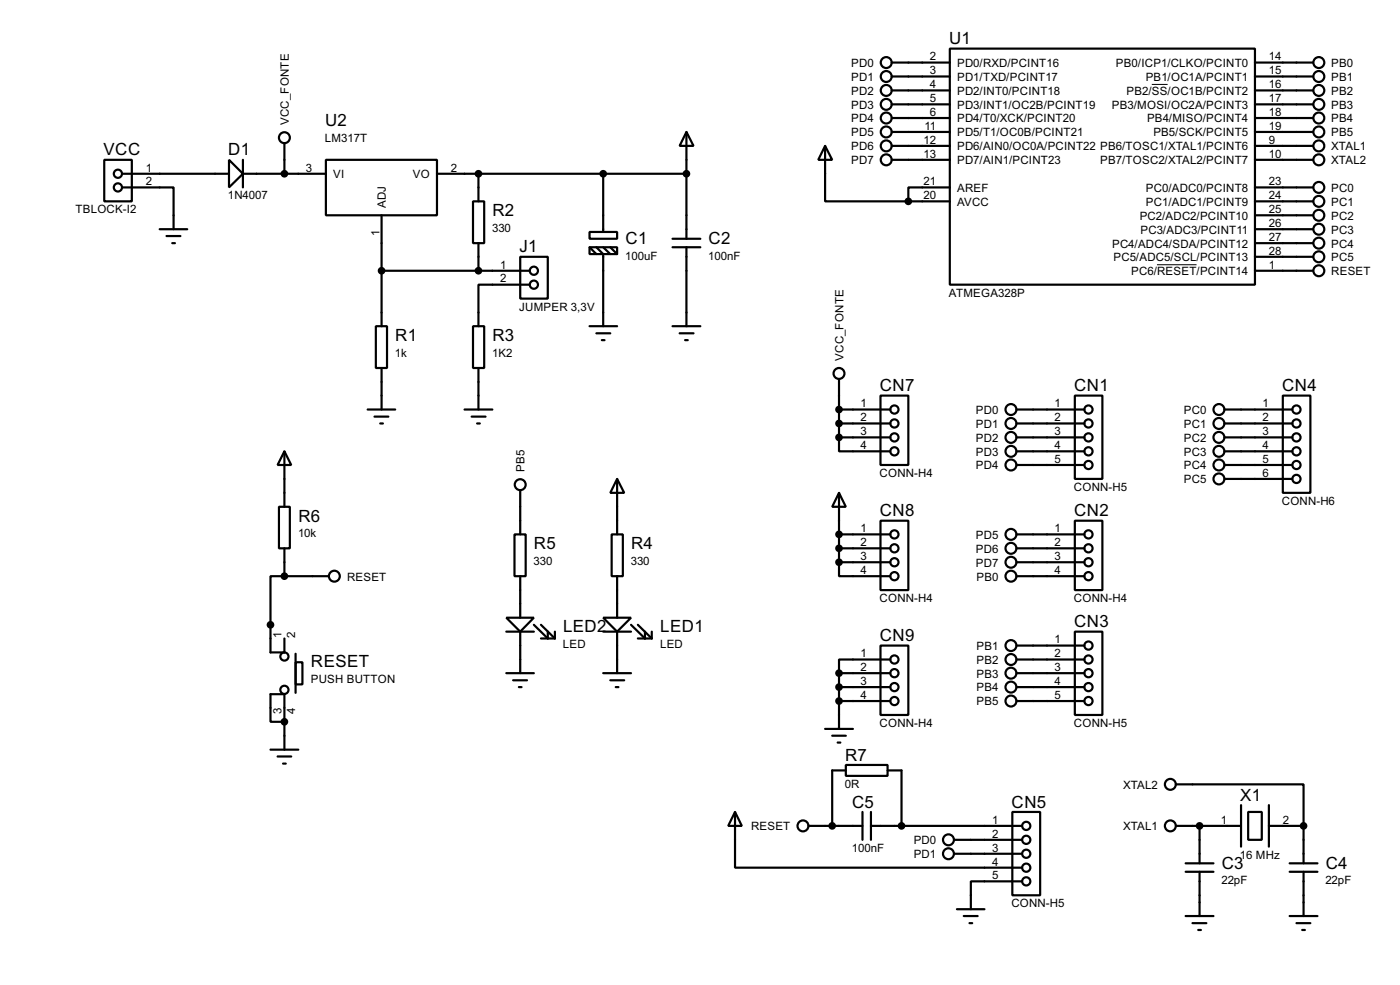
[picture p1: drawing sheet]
<svg xmlns="http://www.w3.org/2000/svg" width="256mm" height="180mm" viewBox="0 0 256 180" stroke-linecap="round" stroke-linejoin="round" font-family="sans-serif">
<g fill="none" stroke="#000" stroke-width=".4">
<path d="M163.4 11.5h10.6M163.4 14h10.6M163.4 16.6h10.6M163.4 19.1h10.6M174 8.9h55.9v43.2h-55.9zM229.9 11.5h10.7M229.9 14h10.7M229.9 16.6h10.7M229.9 19.1h10.7M19.1 29.3h5.1v7.6h-5.1zM22.4 34.3h9.4v7.7M22.4 31.8h19.6"/>
<path d="M42 29.3l2.5 2.5-2.5 2.5zM44.5 31.8h15.2M44.5 29.3v5M52.1 26.2v5.6M59.7 29.3h20.4v10.1h-20.4zM69.9 39.4v20.3M80.1 31.8h45.7M86.7 36.9h2v7.6h-2zM87.7 31.8v5.1M110.5 31.8v10.7M125.8 24.2l1.3 2.5h-2.6zM125.8 24.2v19.5"/>
<path d="M151.2 26.7l1.3 2.6h-2.6zM151.2 26.7v10.2h15.2M163.4 21.6h10.6M163.4 24.2h10.6M163.4 26.7h10.6M163.4 29.3h10.6M166.4 36.9h7.6M174 34.3h-7.6v2.6M229.9 21.6h10.7M229.9 24.2h10.7M229.9 26.7h10.7M229.9 29.3h10.7"/>
<path d="M229.9 34.3h10.7M229.9 36.9h10.7M229.9 39.4h10.7M29.3 42h5M30.5 43.2h2.6M31.6 44.5h.5M68.9 59.7h2v7.7h-2zM69.9 49.6h27.2M86.7 59.7h2v7.7h-2zM87.7 44.5v5.1M95.3 47h5.1v7.7h-5.1zM97.1 52.1h-9.4v7.6"/>
<path d="M108 42.5h5.1v1.2h-5.1zM108 45.3h5.1v1.2h-5.1zM108 45.3l1.3 1.2M108 59.7h5.1M109.3 45.3l1.2 1.2v13.2M110.5 45.3l1.3 1.2M111.8 45.3l1.3 1.2M123.2 45.3h5.1M123.2 43.7h5.1M123.2 59.7h5.1M125.8 45.3v14.4M229.9 42h10.7"/>
<path d="M229.9 44.5h10.7M229.9 47h10.7M229.9 49.6h10.7M67.4 75h5M68.6 76.3h2.6M69.7 77.5h.5M69.9 67.4v7.6M85.1 75h5.1M86.4 76.3h2.6M87.4 77.5h.5M87.7 67.4v7.6M109.3 61h2.5"/>
<path d="M110.3 62.3h.5M124.5 61h2.6M125.5 62.3h.5M153.7 75h9.4M153.7 77.5h9.4M153.7 69.4v10.7M161.3 72.4h5.1v12.7h-5.1zM186.2 75h12.5M186.2 77.5h12.5M196.9 72.4h5.1v15.3h-5.1zM224.3 75h12.5M224.3 77.5h12.5"/>
<path d="M235 72.4h5.1v17.8h-5.1zM51.1 92.8h2v7.6h-2zM52.1 82.6l1.3 2.5h-2.5zM52.1 82.6v10.2M94.3 97.8h2v7.7h-2zM95.3 89.7v8.1M112.1 97.8h2v7.7h-2zM113.1 87.7l1.3 2.5h-2.6zM113.1 87.7v10.1M153.7 90.2l1.3 2.6h-2.5zM153.7 80.1v2.5h9.4M153.7 80.1h9.4"/>
<path d="M153.7 97.8h9.4M153.7 90.2v12.7M161.3 95.3h5.1v12.7h-5.1zM186.2 80.1h12.5M186.2 82.6h12.5M186.2 85.1h12.5M186.2 97.8h12.5M196.9 95.3h5.1v12.7h-5.1zM224.3 80.1h12.5M224.3 82.6h12.5M224.3 85.1h12.5M224.3 87.7h12.5"/>
<path d="M52.1 105.5h-2.5v13.9h2.5v-2.5M52.1 105.5h8.2M52.1 100.4v5.1M54.2 119.7v7.1M92.8 113.1h5l-2.5 2.5zM92.8 115.6h5M95.3 105.5v7.6M95.3 115.6v7.6M97.8 114.4l2.6 2.5v-1.3M99.1 116.9h2.6M99.1 114.4l2.6 2.5M101.7 115.6v1.3"/>
<path d="M110.5 113.1h5.1l-2.5 2.5zM110.5 115.6h5.1M113.1 105.5v7.6M113.1 115.6v7.6M115.6 114.4l2.6 2.5v-1.3M116.9 114.4l2.5 2.5M116.9 116.9h2.5M119.4 115.6v1.3M153.7 102.9v2.6h9.4M153.7 100.4h9.4M153.7 102.9h9.4M161.3 118.2h5.1v12.7h-5.1z"/>
<path d="M186.2 100.4h12.5M186.2 102.9h12.5M186.2 105.5h12.5M186.2 118.2h12.5M196.9 115.6h5.1v15.3h-5.1zM49.6 137.2h5.1M50.9 138.5h2.5M51.9 139.8h.5M52.1 132.1h-2.5v-5h2.5v10.1M54.2 121.2h1.2v4.1h-1.2zM92.8 123.2h5M94 124.5h2.6"/>
<path d="M95.1 125.8h.5M110.5 123.2h5.1M111.8 124.5h2.6M112.8 125.8h.5M151.2 133.4h5.1M152.5 134.7h2.5M153.5 135.9h.5M153.7 123.2h9.4M153.7 125.8h9.4M153.7 128.3h9.4M153.7 123.2v10.2M163.1 120.7h-9.4v2.5"/>
<path d="M186.2 120.7h12.5M186.2 123.2h12.5M186.2 125.8h12.5M186.2 128.3h12.5M134.7 148.6l1.2 2.6h-2.5zM134.7 148.6v10.2h52.6M148.1 151.2h9.9M155 140h7.6v2h-7.6zM155 141h-2.5v10.2M158 148.6v5.1M159.6 151.2h27.7M159.6 148.6v5.1"/>
<path d="M162.6 141h2.6v10.2M174.8 153.7h12.5M174.8 156.3h12.5M185.5 148.6h5.1v15.3h-5.1zM215.4 143.6h23.4v7.6M215.4 151.2h12M217.2 159.6h5.1M217.2 158h5.1M219.8 151.2v6.8M219.8 159.6v8.1M227.4 147.4v7.6M228.7 148.6h2.5v5.1h-2.5z"/>
<path d="M232.5 151.2h6.3M232.5 147.4v7.6M236.3 159.6h5.1M236.3 158h5.1M238.8 151.2v6.8M238.8 159.6v8.1M175.3 166.4h5.1M176.6 167.7h2.5M177.6 169h.5M187.3 161.3h-9.4v5.1M217.2 167.7h5.1M218.5 169h2.5"/>
<path d="M219.5 170.2h.5M236.3 167.7h5.1M237.5 169h2.6M238.6 170.2h.5"/>
<circle cx="162.3" cy="11.5" r="1"/>
<circle cx="162.3" cy="19.1" r="1"/>
<circle cx="162.3" cy="16.6" r="1"/>
<circle cx="162.3" cy="14" r="1"/>
<circle cx="241.6" cy="11.5" r="1"/>
<circle cx="241.6" cy="19.1" r="1"/>
<circle cx="241.6" cy="14" r="1"/>
<circle cx="241.6" cy="16.6" r="1"/>
<circle cx="21.6" cy="31.8" r=".75"/>
<circle cx="21.6" cy="34.3" r=".75"/>
<circle cx="52.1" cy="25.2" r="1"/>
<circle cx="162.3" cy="26.7" r="1"/>
<circle cx="162.3" cy="29.3" r="1"/>
<circle cx="162.3" cy="24.2" r="1"/>
<circle cx="162.3" cy="21.6" r="1"/>
<circle cx="241.6" cy="34.3" r="1"/>
<circle cx="241.6" cy="36.9" r="1"/>
<circle cx="241.6" cy="39.4" r="1"/>
<circle cx="241.6" cy="29.3" r="1"/>
<circle cx="241.6" cy="26.7" r="1"/>
<circle cx="241.6" cy="24.2" r="1"/>
<circle cx="241.6" cy="21.6" r="1"/>
<circle cx="97.8" cy="52.1" r=".75"/>
<circle cx="97.8" cy="49.6" r=".75"/>
<circle cx="241.6" cy="47" r="1"/>
<circle cx="241.6" cy="49.6" r="1"/>
<circle cx="241.6" cy="44.5" r="1"/>
<circle cx="241.6" cy="42" r="1"/>
<circle cx="153.7" cy="68.4" r="1"/>
<circle cx="163.8" cy="77.5" r=".75"/>
<circle cx="163.8" cy="75" r=".75"/>
<circle cx="185.2" cy="75" r="1"/>
<circle cx="185.2" cy="77.5" r="1"/>
<circle cx="199.4" cy="77.5" r=".75"/>
<circle cx="199.4" cy="75" r=".75"/>
<circle cx="223.3" cy="77.5" r="1"/>
<circle cx="223.3" cy="75" r="1"/>
<circle cx="237.5" cy="77.5" r=".75"/>
<circle cx="237.5" cy="75" r=".75"/>
<circle cx="95.3" cy="88.7" r="1"/>
<circle cx="163.8" cy="82.6" r=".75"/>
<circle cx="163.8" cy="80.1" r=".75"/>
<circle cx="163.8" cy="97.8" r=".75"/>
<circle cx="185.2" cy="80.1" r="1"/>
<circle cx="185.2" cy="82.6" r="1"/>
<circle cx="185.2" cy="85.1" r="1"/>
<circle cx="185.2" cy="97.8" r="1"/>
<circle cx="199.4" cy="80.1" r=".75"/>
<circle cx="199.4" cy="97.8" r=".75"/>
<circle cx="199.4" cy="82.6" r=".75"/>
<circle cx="199.4" cy="85.1" r=".75"/>
<circle cx="223.3" cy="80.1" r="1"/>
<circle cx="223.3" cy="87.7" r="1"/>
<circle cx="223.3" cy="85.1" r="1"/>
<circle cx="223.3" cy="82.6" r="1"/>
<circle cx="237.5" cy="80.1" r=".75"/>
<circle cx="237.5" cy="82.6" r=".75"/>
<circle cx="237.5" cy="85.1" r=".75"/>
<circle cx="237.5" cy="87.7" r=".75"/>
<circle cx="61.2" cy="105.5" r="1"/>
<circle cx="163.8" cy="100.4" r=".75"/>
<circle cx="163.8" cy="102.9" r=".75"/>
<circle cx="163.8" cy="105.5" r=".75"/>
<circle cx="185.2" cy="118.2" r="1"/>
<circle cx="185.2" cy="100.4" r="1"/>
<circle cx="185.2" cy="105.5" r="1"/>
<circle cx="185.2" cy="102.9" r="1"/>
<circle cx="199.4" cy="100.4" r=".75"/>
<circle cx="199.4" cy="105.5" r=".75"/>
<circle cx="199.4" cy="102.9" r=".75"/>
<circle cx="199.4" cy="118.2" r=".75"/>
<circle cx="52.1" cy="126.3" r=".75"/>
<circle cx="52.1" cy="120.2" r=".75"/>
<circle cx="163.8" cy="128.3" r=".75"/>
<circle cx="163.8" cy="120.7" r=".75"/>
<circle cx="163.8" cy="125.8" r=".75"/>
<circle cx="163.8" cy="123.2" r=".75"/>
<circle cx="185.2" cy="125.8" r="1"/>
<circle cx="185.2" cy="120.7" r="1"/>
<circle cx="185.2" cy="123.2" r="1"/>
<circle cx="185.2" cy="128.3" r="1"/>
<circle cx="199.4" cy="123.2" r=".75"/>
<circle cx="199.4" cy="125.8" r=".75"/>
<circle cx="199.4" cy="120.7" r=".75"/>
<circle cx="199.4" cy="128.3" r=".75"/>
<circle cx="147.1" cy="151.2" r="1"/>
<circle cx="173.7" cy="153.7" r="1"/>
<circle cx="173.7" cy="156.3" r="1"/>
<circle cx="188" cy="158.8" r=".75"/>
<circle cx="188" cy="153.7" r=".75"/>
<circle cx="188" cy="151.2" r=".75"/>
<circle cx="188" cy="156.3" r=".75"/>
<circle cx="214.4" cy="151.2" r="1"/>
<circle cx="214.4" cy="143.6" r="1"/>
<circle cx="188" cy="161.3" r=".75"/>
</g>
<path d="M211 15.5h2.9M212 48.5h7.2" fill="none" stroke="#000" stroke-width=".18"/>
<g fill="#000" stroke="#000" stroke-width=".4">
<circle cx="52.1" cy="31.8" r=".5"/>
<circle cx="87.6" cy="31.8" r=".5"/>
<circle cx="110.5" cy="31.8" r=".5"/>
<circle cx="125.7" cy="31.8" r=".5"/>
<circle cx="166.4" cy="36.9" r=".5"/>
<circle cx="69.9" cy="49.6" r=".5"/>
<circle cx="87.6" cy="49.6" r=".5"/>
<circle cx="153.7" cy="77.5" r=".5"/>
<circle cx="153.7" cy="75" r=".5"/>
<circle cx="153.7" cy="97.8" r=".5"/>
<circle cx="153.7" cy="80.1" r=".5"/>
<circle cx="49.5" cy="114.4" r=".5"/>
<circle cx="52.1" cy="105.5" r=".5"/>
<circle cx="153.7" cy="102.9" r=".5"/>
<circle cx="153.7" cy="100.4" r=".5"/>
<circle cx="52.1" cy="132.1" r=".5"/>
<circle cx="153.7" cy="123.2" r=".5"/>
<circle cx="153.7" cy="128.3" r=".5"/>
<circle cx="153.7" cy="125.8" r=".5"/>
<circle cx="152.4" cy="151.2" r=".5"/>
<circle cx="165.1" cy="151.2" r=".5"/>
<circle cx="219.7" cy="151.2" r=".5"/>
<circle cx="238.8" cy="151.2" r=".5"/>
</g>
<g font-size="3.5">
<text x="173.9" y="8.1">U1</text>
<text x="59.6" y="23.1">U2</text>
<text x="19" y="28.5">VCC</text>
<text x="41.8" y="28.5">D1</text>
<text x="90.2" y="39.5">R2</text>
<text x="95.2" y="46.2">J1</text>
<text x="114.6" y="44.6">C1</text>
<text x="129.8" y="44.6">C2</text>
<text x="72.4" y="62.4">R1</text>
<text x="90.2" y="62.4">R3</text>
<text x="161.2" y="71.6">CN7</text>
<text x="196.8" y="71.6">CN1</text>
<text x="234.9" y="71.6">CN4</text>
<text x="54.7" y="95.5">R6</text>
<text x="161.2" y="94.5">CN8</text>
<text x="196.8" y="94.5">CN2</text>
<text x="97.8" y="100.5">R5</text>
<text x="115.6" y="100.5">R4</text>
<text x="103.2" y="115.8">LED2</text>
<text x="121" y="115.8">LED1</text>
<text x="161.2" y="117.4">CN9</text>
<text x="196.8" y="114.8">CN3</text>
<text x="57" y="122.1">RESET</text>
<text x="154.8" y="139.2">R7</text>
<text x="156.1" y="147.8">C5</text>
<text x="185.3" y="147.8">CN5</text>
<text x="227.2" y="146.6">X1</text>
<text x="223.8" y="159">C3</text>
<text x="242.9" y="159">C4</text>
</g>
<g font-size="2.4">
<text x="170.4" y="11.1">2</text>
<text x="232.5" y="11.1">14</text>
<text x="155.9" y="12.3">PD0</text>
<text x="155.9" y="14.8">PD1</text>
<text x="155.9" y="17.3">PD2</text>
<text x="170.4" y="16.2">4</text>
<text x="170.4" y="13.6">3</text>
<text x="175.3" y="17.3">PD2/INT0/PCINT18</text>
<text x="175.3" y="14.8">PD1/TXD/PCINT17</text>
<text x="175.3" y="12.3">PD0/RXD/PCINT16</text>
<text x="204.4" y="12.3">PB0/ICP1/CLKO/PCINT0</text>
<text x="206.4" y="17.3">PB2/SS/OC1B/PCINT2</text>
<text x="209.9" y="14.8">PB1/OC1A/PCINT1</text>
<text x="232.5" y="13.6">15</text>
<text x="232.5" y="16.2">16</text>
<text x="243.9" y="12.3">PB0</text>
<text x="243.9" y="14.8">PB1</text>
<text x="243.9" y="17.3">PB2</text>
<text x="52.9" y="22.9" transform="rotate(-90 52.9 22.9)">VCC_FONTE</text>
<text x="155.9" y="19.9">PD3</text>
<text x="155.9" y="22.4">PD4</text>
<text x="169.4" y="23.8">11</text>
<text x="170.4" y="21.2">6</text>
<text x="170.4" y="18.7">5</text>
<text x="175.3" y="22.4">PD4/T0/XCK/PCINT20</text>
<text x="175.3" y="19.9">PD3/INT1/OC2B/PCINT19</text>
<text x="203.7" y="19.9">PB3/MOSI/OC2A/PCINT3</text>
<text x="210.1" y="22.4">PB4/MISO/PCINT4</text>
<text x="232.5" y="18.7">17</text>
<text x="232.5" y="21.2">18</text>
<text x="232.5" y="23.8">19</text>
<text x="243.9" y="19.9">PB3</text>
<text x="243.9" y="22.4">PB4</text>
<text x="59.5" y="25.9">LM317T</text>
<text x="155.9" y="25">PD5</text>
<text x="155.9" y="27.5">PD6</text>
<text x="169.2" y="26.3">12</text>
<text x="169.2" y="28.9">13</text>
<text x="175.3" y="27.5">PD6/AIN0/OC0A/PCINT22 PB6/TOSC1/XTAL1/PCINT6</text>
<text x="175.3" y="25">PD5/T1/OC0B/PCINT21</text>
<text x="211.3" y="25">PB5/SCK/PCINT5</text>
<text x="232.5" y="28.9">10</text>
<text x="232.5" y="26.3">9</text>
<text x="243.9" y="25">PB5</text>
<text x="243.9" y="27.5">XTAL1</text>
<text x="26.7" y="31.4">1</text>
<text x="26.7" y="33.9">2</text>
<text x="56.1" y="31.4">3</text>
<text x="61" y="32.6">VI</text>
<text x="75.6" y="32.6">VO</text>
<text x="82.6" y="31.4">2</text>
<text x="155.9" y="30">PD7</text>
<text x="169.2" y="33.9">21</text>
<text x="175.3" y="35.1">AREF</text>
<text x="175.3" y="30">PD7/AIN1/PCINT23</text>
<text x="201.5" y="30">PB7/TOSC2/XTAL2/PCINT7</text>
<text x="209.9" y="35.1">PC0/ADC0/PCINT8</text>
<text x="232.5" y="33.9">23</text>
<text x="243.9" y="30">XTAL2</text>
<text x="243.9" y="35.1">PC0</text>
<text x="13.8" y="39.1">TBLOCK-I2</text>
<text x="41.8" y="36.5">1N4007</text>
<text x="70.7" y="38.1" transform="rotate(-90 70.7 38.1)">ADJ</text>
<text x="169.2" y="36.5">20</text>
<text x="175.3" y="37.7">AVCC</text>
<text x="208.8" y="40.2">PC2/ADC2/PCINT10</text>
<text x="209.9" y="37.7">PC1/ADC1/PCINT9</text>
<text x="232.5" y="41.6">26</text>
<text x="232.5" y="39">25</text>
<text x="232.5" y="36.5">24</text>
<text x="243.9" y="37.7">PC1</text>
<text x="243.9" y="40.2">PC2</text>
<text x="69.5" y="43.1" transform="rotate(-90 69.5 43.1)">1</text>
<text x="90.2" y="42.5">330</text>
<text x="114.6" y="47.6">100uF</text>
<text x="129.8" y="47.6">100nF</text>
<text x="203.7" y="45.3">PC4/ADC4/SDA/PCINT12</text>
<text x="204" y="47.8">PC5/ADC5/SCL/PCINT13</text>
<text x="208.9" y="42.7">PC3/ADC3/PCINT11</text>
<text x="232.5" y="46.6">28</text>
<text x="232.5" y="44.1">27</text>
<text x="243.9" y="42.7">PC3</text>
<text x="243.9" y="45.3">PC4</text>
<text x="243.9" y="47.8">PC5</text>
<text x="91.6" y="49.2">1</text>
<text x="91.6" y="51.7">2</text>
<text x="207.2" y="50.4">PC6/RESET/PCINT14</text>
<text x="232.5" y="49.2">1</text>
<text x="243.9" y="50.4">RESET</text>
<text x="95.1" y="56.8">JUMPER 3,3V</text>
<text x="173.8" y="54.3">ATMEGA328P</text>
<text x="72.4" y="65.4">1k</text>
<text x="90.2" y="65.4">1K2</text>
<text x="154.5" y="66" transform="rotate(-90 154.5 66)">VCC_FONTE</text>
<text x="157.7" y="74.6">1</text>
<text x="157.7" y="77.1">2</text>
<text x="178.8" y="75.8">PD0</text>
<text x="193.2" y="74.6">1</text>
<text x="193.2" y="77.1">2</text>
<text x="216.9" y="75.8">PC0</text>
<text x="231.3" y="74.6">1</text>
<text x="231.3" y="77.1">2</text>
<text x="157.7" y="79.7">3</text>
<text x="157.7" y="82.2">4</text>
<text x="178.8" y="78.3">PD1</text>
<text x="178.8" y="80.8">PD2</text>
<text x="178.8" y="83.4">PD3</text>
<text x="193.2" y="79.7">3</text>
<text x="193.2" y="82.2">4</text>
<text x="216.9" y="78.3">PC1</text>
<text x="216.9" y="80.8">PC2</text>
<text x="216.9" y="83.4">PC3</text>
<text x="231.3" y="79.7">3</text>
<text x="231.3" y="82.2">4</text>
<text x="96.1" y="86.4" transform="rotate(-90 96.1 86.4)">PB5</text>
<text x="161.1" y="87.3">CONN-H4</text>
<text x="178.8" y="85.9">PD4</text>
<text x="193.2" y="84.7">5</text>
<text x="196.7" y="89.9">CONN-H5</text>
<text x="216.9" y="85.9">PC4</text>
<text x="216.9" y="88.5">PC5</text>
<text x="231.3" y="84.7">5</text>
<text x="231.3" y="87.3">6</text>
<text x="234.8" y="92.4">CONN-H6</text>
<text x="54.6" y="98.4">10k</text>
<text x="157.7" y="97.4">1</text>
<text x="157.7" y="100">2</text>
<text x="178.8" y="98.6">PD5</text>
<text x="178.8" y="101.2">PD6</text>
<text x="193.2" y="97.4">1</text>
<text x="193.2" y="100">2</text>
<text x="63.6" y="106.3">RESET</text>
<text x="97.8" y="103.5">330</text>
<text x="115.6" y="103.5">330</text>
<text x="157.7" y="102.5">3</text>
<text x="157.7" y="105.1">4</text>
<text x="178.8" y="103.7">PD7</text>
<text x="178.9" y="106.3">PB0</text>
<text x="193.2" y="102.5">3</text>
<text x="193.2" y="105.1">4</text>
<text x="161.1" y="110.2">CONN-H4</text>
<text x="196.7" y="110.2">CONN-H4</text>
<text x="51.6" y="116.9" transform="rotate(-90 51.6 116.9)">1</text>
<text x="54.1" y="116.9" transform="rotate(-90 54.1 116.9)">2</text>
<text x="103.1" y="118.7">LED</text>
<text x="120.9" y="118.7">LED</text>
<text x="178.9" y="119">PB1</text>
<text x="193.2" y="117.8">1</text>
<text x="56.9" y="125">PUSH BUTTON</text>
<text x="157.7" y="120.3">1</text>
<text x="157.7" y="122.8">2</text>
<text x="157.7" y="125.4">3</text>
<text x="178.9" y="121.5">PB2</text>
<text x="178.9" y="124">PB3</text>
<text x="193.2" y="120.3">2</text>
<text x="193.2" y="122.8">3</text>
<text x="193.2" y="125.4">4</text>
<text x="51.6" y="130.7" transform="rotate(-90 51.6 130.7)">3</text>
<text x="54.1" y="130.7" transform="rotate(-90 54.1 130.7)">4</text>
<text x="157.7" y="127.9">4</text>
<text x="178.9" y="126.6">PB4</text>
<text x="178.9" y="129.1">PB5</text>
<text x="193.2" y="127.9">5</text>
<text x="161.1" y="133.1">CONN-H4</text>
<text x="196.7" y="133.1">CONN-H5</text>
<text x="154.8" y="144.2">0R</text>
<text x="205.7" y="144.4">XTAL2</text>
<text x="137.6" y="152">RESET</text>
<text x="156.1" y="155.9">100nF</text>
<text x="167.4" y="154.5">PD0</text>
<text x="181.8" y="150.8">1</text>
<text x="181.8" y="153.3">2</text>
<text x="181.8" y="155.9">3</text>
<text x="205.7" y="152">XTAL1</text>
<text x="223.7" y="150.8">1</text>
<text x="235" y="150.8">2</text>
<text x="167.4" y="157.1">PD1</text>
<text x="181.8" y="158.4">4</text>
<text x="181.8" y="160.9">5</text>
<text x="223.8" y="161.9">22pF</text>
<text x="227.2" y="157.2">16 MHz</text>
<text x="242.8" y="161.9">22pF</text>
<text x="185.3" y="166.1">CONN-H5</text>
</g>
</svg>
